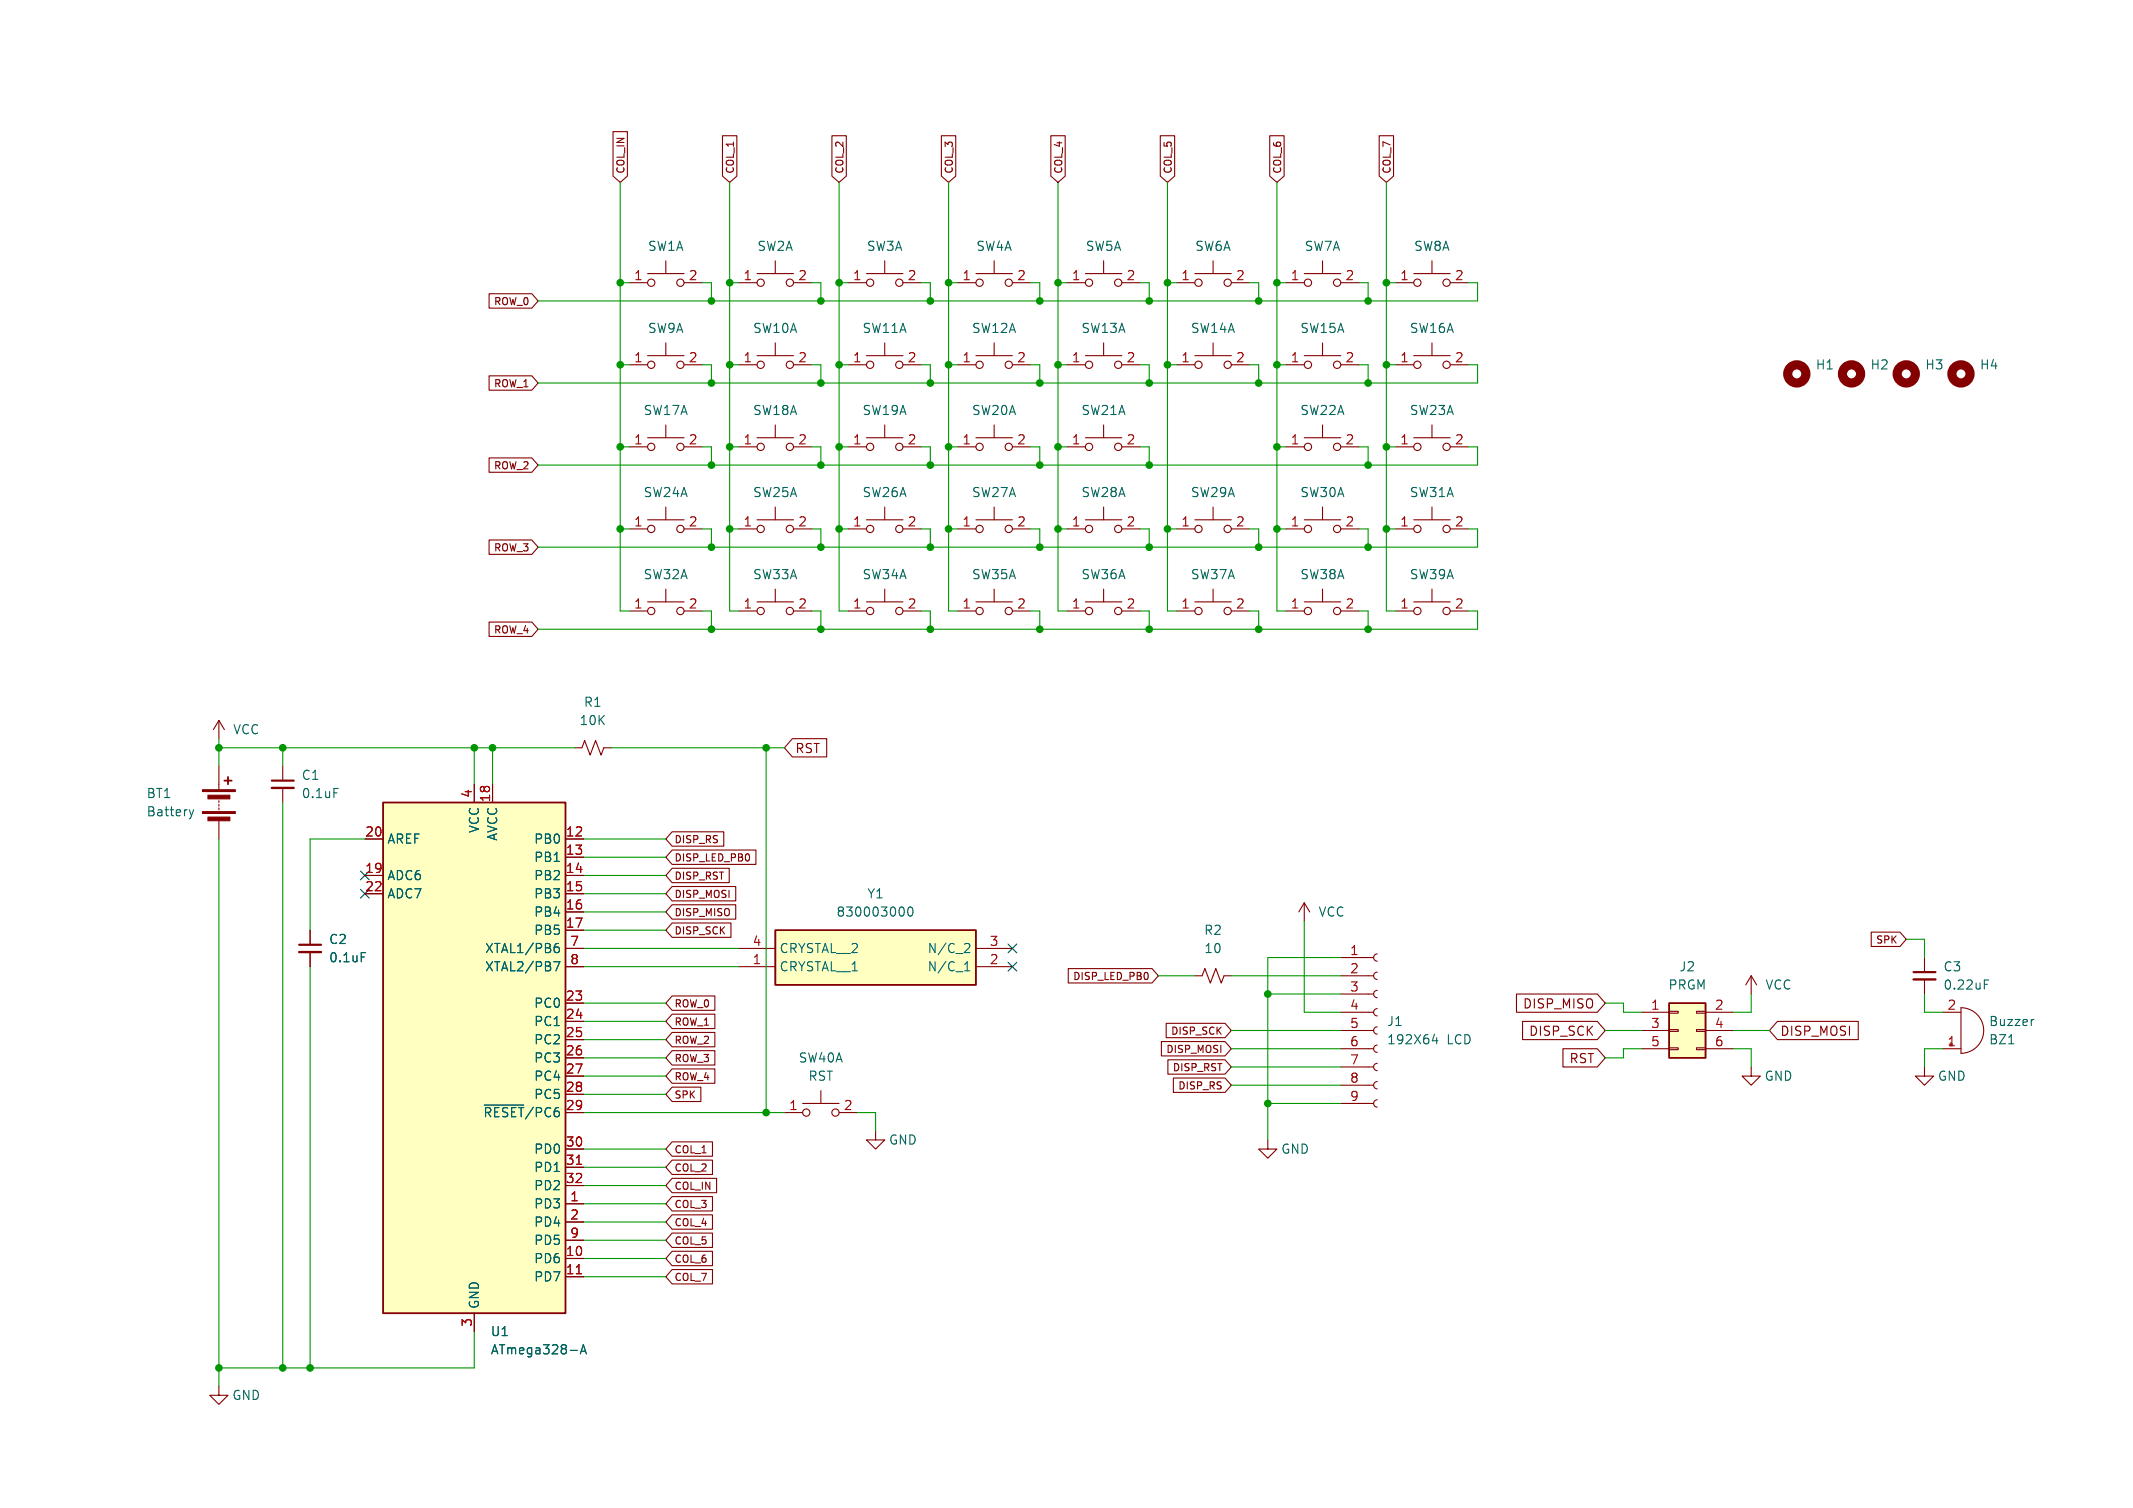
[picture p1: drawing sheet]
<svg xmlns="http://www.w3.org/2000/svg" width="297mm" height="210mm" viewBox="0 0 297 210" stroke-linecap="round" stroke-linejoin="round" font-family="sans-serif">
<g fill="#840000" stroke="#840000" stroke-width=".15">
<path d="M28.2 113h4.6v.3h-4.6z"/>
<path d="M28.2 110h4.6v.2h-4.6z"/>
<path d="M29 113.8h3v.5h-3z"/>
<path d="M29 110.7h3v.6h-3z"/>
</g>
<g fill="none" stroke="#840000" stroke-width=".15">
<path d="M85.4 18.3h2v6.2l-1 .9-1-.9zM100.6 18.9h2v5.6l-1 .9-1-.9zM115.8 18.9h2v5.6l-1 .9-1-.9zM131.1 18.9h2v5.6l-1 .9-1-.9zM146.3 18.9h2v5.6l-1 .9-1-.9zM161.6 18.9h2v5.6l-1 .9-1-.9zM176.8 18.9h2v5.6l-1 .9-1-.9zM192 18.9h2v5.6l-1 .9-1-.9zM87.6 39.4h2.6M90.2 38.1h5M92.7 36.3v1.8M95.2 39.4h2.6"/>
<path d="M102.9 39.4h2.5M105.4 38.1h5.1M107.9 36.3v1.8M110.5 39.4h2.5M118.1 39.4h2.5M120.6 38.1h5.1M123.2 36.3v1.8M125.7 39.4h2.6M133.3 39.4h2.6M135.9 38.1h5.1M138.4 36.3v1.8M141 39.4h2.5"/>
<path d="M148.6 39.4h2.5M151.1 38.1h5.1M153.7 36.3v1.8M156.2 39.4h2.5M163.8 39.4h2.6M166.4 38.1h5M168.9 36.3v1.8M171.4 39.4h2.6M179.1 39.4h2.5M181.6 38.1h5.1M184.1 36.3v1.8M186.7 39.4h2.5"/>
<path d="M194.3 39.4h2.5M196.8 38.1h5.1M199.4 36.3v1.8M201.9 39.4h2.6M68.1 40.9h6l.8 1-.8 1h-6zM68.1 52.3h6l.8 1-.8 1h-6zM87.6 50.8h2.6M90.2 49.5h5M92.7 47.8v1.7M92.7 59.2v1.8M95.2 50.8h2.6M102.9 50.8h2.5"/>
<path d="M105.4 49.5h5.1M107.9 47.8v1.7M107.9 59.2v1.8M110.5 50.8h2.5M118.1 50.8h2.5M120.6 49.5h5.1M123.2 47.8v1.7M123.2 59.2v1.8M125.7 50.8h2.6M133.3 50.8h2.6M135.9 49.5h5.1M138.4 47.8v1.7"/>
<path d="M138.4 59.2v1.8M141 50.8h2.5M148.6 50.8h2.5M151.1 49.5h5.1M153.7 47.8v1.7M153.7 59.2v1.8M156.2 50.8h2.5M163.8 50.8h2.6M166.4 49.5h5M168.9 47.8v1.7M171.4 50.8h2.6M179.1 50.8h2.5"/>
<path d="M181.6 49.5h5.1M184.1 47.8v1.7M184.1 59.2v1.8M186.7 50.8h2.5M194.3 50.8h2.5M196.8 49.5h5.1M199.4 47.8v1.7M199.4 59.2v1.8M201.9 50.8h2.6M68.1 75.2h6l.8 1-.8 1h-6zM68.1 63.8h6l.8 1-.8 1h-6zM87.6 62.2h2.6"/>
<path d="M87.6 73.7h2.6M90.2 61h5M90.2 72.4h5M92.7 70.6v1.8M95.2 62.2h2.6M95.2 73.7h2.6M102.9 62.2h2.5M102.9 73.7h2.5M105.4 61h5.1M105.4 72.4h5.1M107.9 70.6v1.8M110.5 62.2h2.5"/>
<path d="M110.5 73.7h2.5M118.1 62.2h2.5M118.1 73.7h2.5M120.6 61h5.1M120.6 72.4h5.1M123.2 70.6v1.8M125.7 62.2h2.6M125.7 73.7h2.6M133.3 62.2h2.6M133.3 73.7h2.6M135.9 61h5.1M135.9 72.4h5.1"/>
<path d="M138.4 70.6v1.8M141 62.2h2.5M141 73.7h2.5M148.6 62.2h2.5M148.6 73.7h2.5M151.1 61h5.1M151.1 72.4h5.1M153.7 70.6v1.8M156.2 62.2h2.5M156.2 73.7h2.5M163.8 73.7h2.6M166.4 72.4h5"/>
<path d="M168.9 70.6v1.8M171.4 73.7h2.6M179.1 62.2h2.5M179.1 73.7h2.5M181.6 61h5.1M181.6 72.4h5.1M184.1 70.6v1.8M186.7 62.2h2.5M186.7 73.7h2.5M194.3 62.2h2.5M194.3 73.7h2.5M196.8 61h5.1"/>
<path d="M196.8 72.4h5.1M199.4 70.6v1.8M201.9 62.2h2.6M201.9 73.7h2.6M68.1 86.6h6l.8 1-.8 1h-6zM87.6 85.1h2.6M90.2 83.8h5M92.7 82v1.8M95.2 85.1h2.6M102.9 85.1h2.5M105.4 83.8h5.1M107.9 82v1.8"/>
<path d="M110.5 85.1h2.5M118.1 85.1h2.5M120.6 83.8h5.1M123.2 82v1.8M125.7 85.1h2.6M133.3 85.1h2.6M135.9 83.8h5.1M138.4 82v1.8M141 85.1h2.5M148.6 85.1h2.5M151.1 83.8h5.1M153.7 82v1.8"/>
<path d="M156.2 85.1h2.5M163.8 85.1h2.6M166.4 83.8h5M168.9 82v1.8M171.4 85.1h2.6M179.1 85.1h2.5M181.6 83.8h5.1M184.1 82v1.8M186.7 85.1h2.5M194.3 85.1h2.5M196.8 83.8h5.1M199.4 82v1.8"/>
<path d="M201.9 85.1h2.6M30.5 100.3v2.6M30.5 106.7v3.3M30.5 111.5v.3M30.5 112v.3M30.5 112.5v.3M30.5 114.3v2.5M30.5 100.3l-.8 1.3M30.5 100.3l.7 1.3M39.4 106.7v2M39.4 109.7v2.1M50.8 116.8h2.5"/>
<path d="M66 109.2v2.6M68.6 109.2v2.6M78.7 116.8h2.6M78.7 119.4h2.6M80 104.1h1l.4-1 .8 2.1 .7-2.1 .8 2.1 .4-1.1h1M93.6 118.4h11.7v2h-11.7l-.9-1zM93.6 115.8h7.2v2h-7.2l-.9-1zM110.3 102.9h4.8v2.5h-4.8l-1.1-1.3zM43.2 129.5v2.1M43.2 132.6v2M50.8 121.9h2.5M50.8 124.5h2.5"/>
<path d="M78.7 121.9h2.6M78.7 124.5h2.6M78.7 127h2.6M78.7 129.5h2.6M78.7 139.7h2.6M78.7 132.1h2.6M78.7 134.6h2.6M93.6 138.7h5.9v2h-5.9l-.9-1zM93.6 123.5h8.8v2h-8.8l-.9-1zM93.6 120.9h7.9v2h-7.9l-.9-1zM93.6 128.5h8.2v2h-8.2l-.9-1zM93.6 126h8.8v2h-8.8l-.9-1z"/>
<path d="M102.9 132.1h5M102.9 134.6h5M135.9 132.1h5.1M135.9 134.6h5.1M148.7 134.9h11.7l.9 1-.9 1h-11.7zM159.8 135.6v.6M166.4 135.9h1l.4-1 .7 2 .8-2 .8 2 .3-1h1M181.6 125.7l-.8 1.3M181.6 125.7v2.6M181.6 125.7l.8 1.3M186.7 135.9h4.6M186.7 138.4h4.6"/>
<path d="M186.7 133.4h4.6M191.8 137.9a.51 .51 0 0 0-.5 .5 .51 .51 0 0 0 .5 .5M191.8 135.4a.51 .51 0 0 0-.5 .5 .51 .51 0 0 0 .5 .5M191.8 132.8a.51 .51 0 0 0-.5 .6 .51 .51 0 0 0 .5 .5M211.2 138.4h11.2l1.1 1.3-1.1 1.3h-11.2zM243.8 135.9l-.7 1.3M243.8 135.9v2.5M243.8 135.9l.8 1.3M260.6 129.8h4l.8 1-.8 1h-4zM268 133.4v2M268 136.4v2M78.7 154.9h2.6"/>
<path d="M78.7 142.2h2.6M78.7 144.8h2.6M78.7 147.3h2.6M78.7 149.9h2.6M78.7 152.4h2.6M93.6 141.2h5.9v2h-5.9l-.9-1zM93.6 151.4h4v2h-4l-.9-1zM93.6 143.8h5.9v2h-5.9l-.9-1zM93.6 148.9h5.9v2h-5.9l-.9-1zM93.6 146.3h5.9v2h-5.9l-.9-1zM93.6 159h5.6v2h-5.6l-.9-1zM109.2 154.9h2.6"/>
<path d="M111.8 153.7h5M114.3 151.9v1.8M116.8 154.9h2.6M121.9 157.5v1.3h1.3l-1.3 1.2-1.3-1.2h1.3M161.7 145h8.9l.8 1.1-.8 1h-8.9zM162.4 142.5h8.2l.8 1-.8 1h-8.2zM162.6 147.6h8l.8 1-.8 1h-8zM163.4 150.1h7.2l.8 1-.8 1h-7.2zM176.5 158.8v1.2h1.3l-1.3 1.3-1.2-1.3h1.2M186.7 153.7h4.6M186.7 151.1h4.6M186.7 148.6h4.6"/>
<path d="M186.7 146.1h4.6M186.7 143.5h4.6M186.7 141h4.6M191.8 153.2a.51 .51 0 0 0-.5 .5 .51 .51 0 0 0 .5 .5M191.8 150.6a.51 .51 0 0 0-.5 .5 .51 .51 0 0 0 .5 .5M191.8 148.1a.51 .51 0 0 0-.5 .5 .51 .51 0 0 0 .5 .5M191.8 145.5a.51 .51 0 0 0-.5 .6 .51 .51 0 0 0 .5 .5M191.8 143a.51 .51 0 0 0-.5 .5 .51 .51 0 0 0 .5 .5M191.8 140.5a.51 .51 0 0 0-.5 .5 .51 .51 0 0 0 .5 .5M212 142.2h10.4l1.1 1.3-1.1 1.3h-10.4zM217.6 146h4.8l1.1 1.3-1.1 1.3h-4.8zM228.6 146.1h3.8"/>
<path d="M228.6 143.5h3.8M228.6 141h3.8M232.4 145.9h1.3v.3h-1.3zM232.4 143.4h1.3v.2h-1.3zM232.4 140.8h1.3v.3h-1.3zM236.2 145.9h1.3v.3h-1.3zM236.2 143.4h1.3v.2h-1.3zM236.2 140.8h1.3v.3h-1.3zM237.5 146.1h3.8M237.5 143.5h3.8M237.5 141h3.8M243.8 148.6v1.3h1.3l-1.3 1.2-1.2-1.2h1.2"/>
<path d="M247.5 142.2h11.2v2.6h-11.2l-1.1-1.3zM268 148.6v1.3h1.2l-1.2 1.2-1.3-1.2h1.3M270.5 146.1h2.5M270.5 141h2.5M273 140.3a3.2 3.2 0 0 1 3.2 3.2 3.2 3.2 0 0 1-3.2 3.2zM78.7 167.6h2.6M78.7 175.3h2.6M78.7 177.8h2.6M78.7 170.2h2.6M78.7 160h2.6M78.7 162.6h2.6M78.7 165.1h2.6"/>
<path d="M78.7 172.7h2.6M93.6 176.8h5.6v2h-5.6l-.9-1zM93.6 174.3h5.6v2h-5.6l-.9-1zM93.6 171.7h5.6v2h-5.6l-.9-1zM93.6 169.2h5.6v2h-5.6l-.9-1zM93.6 161.6h5.6v2h-5.6l-.9-1zM93.6 164.1h6.2v2h-6.2l-.9-1zM93.6 166.6h5.6v2h-5.6l-.9-1zM30.5 193v1.3h1.2l-1.2 1.3-1.3-1.3h1.3M66 182.9v2.5"/>
<circle cx="90.7" cy="39.4" r=".51"/>
<circle cx="94.7" cy="39.4" r=".51"/>
<circle cx="105.9" cy="39.4" r=".51"/>
<circle cx="110" cy="39.4" r=".51"/>
<circle cx="121.2" cy="39.4" r=".51"/>
<circle cx="125.2" cy="39.4" r=".51"/>
<circle cx="136.4" cy="39.4" r=".51"/>
<circle cx="140.5" cy="39.4" r=".51"/>
<circle cx="151.6" cy="39.4" r=".51"/>
<circle cx="155.7" cy="39.4" r=".51"/>
<circle cx="166.9" cy="39.4" r=".51"/>
<circle cx="170.9" cy="39.4" r=".51"/>
<circle cx="182.1" cy="39.4" r=".51"/>
<circle cx="186.2" cy="39.4" r=".51"/>
<circle cx="197.4" cy="39.4" r=".51"/>
<circle cx="201.4" cy="39.4" r=".51"/>
<circle cx="90.7" cy="50.8" r=".51"/>
<circle cx="94.7" cy="50.8" r=".51"/>
<circle cx="105.9" cy="50.8" r=".51"/>
<circle cx="110" cy="50.8" r=".51"/>
<circle cx="121.2" cy="50.8" r=".51"/>
<circle cx="125.2" cy="50.8" r=".51"/>
<circle cx="136.4" cy="50.8" r=".51"/>
<circle cx="140.5" cy="50.8" r=".51"/>
<circle cx="151.6" cy="50.8" r=".51"/>
<circle cx="155.7" cy="50.8" r=".51"/>
<circle cx="166.9" cy="50.8" r=".51"/>
<circle cx="170.9" cy="50.8" r=".51"/>
<circle cx="182.1" cy="50.8" r=".51"/>
<circle cx="186.2" cy="50.8" r=".51"/>
<circle cx="197.4" cy="50.8" r=".51"/>
<circle cx="201.4" cy="50.8" r=".51"/>
<circle cx="90.7" cy="73.7" r=".51"/>
<circle cx="90.7" cy="62.2" r=".51"/>
<circle cx="94.7" cy="62.2" r=".51"/>
<circle cx="94.7" cy="73.7" r=".51"/>
<circle cx="105.9" cy="73.7" r=".51"/>
<circle cx="105.9" cy="62.2" r=".51"/>
<circle cx="110" cy="62.2" r=".51"/>
<circle cx="110" cy="73.7" r=".51"/>
<circle cx="121.2" cy="62.2" r=".51"/>
<circle cx="121.2" cy="73.7" r=".51"/>
<circle cx="125.2" cy="62.2" r=".51"/>
<circle cx="125.2" cy="73.7" r=".51"/>
<circle cx="136.4" cy="62.2" r=".51"/>
<circle cx="136.4" cy="73.7" r=".51"/>
<circle cx="140.5" cy="62.2" r=".51"/>
<circle cx="140.5" cy="73.7" r=".51"/>
<circle cx="151.6" cy="62.2" r=".51"/>
<circle cx="151.6" cy="73.7" r=".51"/>
<circle cx="155.7" cy="62.2" r=".51"/>
<circle cx="155.7" cy="73.7" r=".51"/>
<circle cx="166.9" cy="73.7" r=".51"/>
<circle cx="170.9" cy="73.7" r=".51"/>
<circle cx="182.1" cy="73.7" r=".51"/>
<circle cx="182.1" cy="62.2" r=".51"/>
<circle cx="186.2" cy="73.7" r=".51"/>
<circle cx="186.2" cy="62.2" r=".51"/>
<circle cx="197.4" cy="73.7" r=".51"/>
<circle cx="197.4" cy="62.2" r=".51"/>
<circle cx="201.4" cy="62.2" r=".51"/>
<circle cx="201.4" cy="73.7" r=".51"/>
<circle cx="90.7" cy="85.1" r=".51"/>
<circle cx="94.7" cy="85.1" r=".51"/>
<circle cx="105.9" cy="85.1" r=".51"/>
<circle cx="110" cy="85.1" r=".51"/>
<circle cx="121.2" cy="85.1" r=".51"/>
<circle cx="125.2" cy="85.1" r=".51"/>
<circle cx="136.4" cy="85.1" r=".51"/>
<circle cx="140.5" cy="85.1" r=".51"/>
<circle cx="151.6" cy="85.1" r=".51"/>
<circle cx="155.7" cy="85.1" r=".51"/>
<circle cx="166.9" cy="85.1" r=".51"/>
<circle cx="170.9" cy="85.1" r=".51"/>
<circle cx="182.1" cy="85.1" r=".51"/>
<circle cx="186.2" cy="85.1" r=".51"/>
<circle cx="197.4" cy="85.1" r=".51"/>
<circle cx="201.4" cy="85.1" r=".51"/>
<circle cx="112.3" cy="154.9" r=".51"/>
<circle cx="116.3" cy="154.9" r=".51"/>
</g>
<path d="M31.2 108.7h1.1M31.7 108.2v1M53.3 111.8h25.4v71.1h-25.4zM107.9 129.5h28v7.7h-28zM232.4 139.7h5.1v7.6h-5.1z" fill="none" stroke="#840000" stroke-width=".25"/>
<g fill="none" stroke="#006464" stroke-width=".15">
<path d="M26.4 112.8l.3 .8M26.7 113.6l-.2 .4M27 112.8l-.3 .8M46.5 109.8h.6M50.3 132.7h.6M77.1 133.9h.9l-.6 1.3M77.2 132l.4-.1 .3 .2v.3l-.1 .2-.4 .1-.2-.2M77.8 131.4a.45 .45 0 0 0-.6 .3M125.7 126.4l.2 .4v.3l-.2 .4M126.5 126.4l.3-.1a.79 .79 0 0 1 0 1.3l-.2-.1-.1-.2-.1-.5zM134.3 135.2h.7M134.3 134.3l.4-.4v1.3"/>
<path d="M134.5 131.4l.4 .1 .1 .3v.1l-.7 .8h.7M276.3 137.1h.4M276.3 136.5h.6M67.4 153.9h5.5M199.7 144l-.3 .9h.8M200 144.5v.9M279.7 145.4h.7M283.2 142h-.2M79.4 188.1h1M80.8 188.5l.4-1.2 .4 1.2M80.9 188.2h.6"/>
</g>
<path d="M37.8 109.7h3.1M41.7 132.6h3M266.4 136.4h3.1" fill="none" stroke="#840000" stroke-width=".33"/>
<path d="M37.8 108.7h3.1M41.7 131.6h3M266.4 135.4h3.1" fill="none" stroke="#840000" stroke-width=".3"/>
<g fill="#ffffc2" stroke="#ffffc2" stroke-width=".14">
<path d="M53.3 111.8h25.4v71.1h-25.4z"/>
<path d="M107.9 129.5h28v7.7h-28z"/>
<path d="M232.4 139.7h5.1v7.6h-5.1z"/>
</g>
<path d="M80.3 177.4h.7M80.3 162.1h.7" fill="none" stroke="#a90000" stroke-width=".15"/>
<g fill="none" stroke="#840000" stroke-width="1.3">
<circle cx="250.2" cy="52.1" r="1.27"/>
<circle cx="257.8" cy="52.1" r="1.27"/>
<circle cx="265.4" cy="52.1" r="1.27"/>
<circle cx="273.1" cy="52.1" r="1.27"/>
</g>
<g fill="none" stroke="#009600" stroke-width=".15">
<path d="M86.4 25.4v59.7h1.2M86.4 39.4h1.2M97.8 39.4h1.3v2.5M101.6 25.4v59.7h1.3M101.6 39.4h1.3M113 39.4h1.3v2.5M116.8 25.4v59.7h1.3M116.8 39.4h1.3M128.3 39.4h1.2v2.5M132.1 25.4v59.7h1.2M132.1 39.4h1.2M143.5 39.4h1.3v2.5"/>
<path d="M147.3 25.4v59.7h1.3M147.3 39.4h1.3M158.7 39.4h1.3v2.5M162.6 25.4v59.7h1.2M162.6 39.4h1.2M174 39.4h1.3v2.5M177.8 25.4v59.7h1.3M177.8 39.4h1.3M189.2 39.4h1.3v2.5M193 25.4v59.7h1.3M193 39.4h1.3M204.5 39.4h1.2v2.5h-130.8"/>
<path d="M86.4 50.8h1.2M97.8 50.8h1.3v2.5M101.6 50.8h1.3M113 50.8h1.3v2.5M116.8 50.8h1.3M128.3 50.8h1.2v2.5M132.1 50.8h1.2M143.5 50.8h1.3v2.5M147.3 50.8h1.3M158.7 50.8h1.3v2.5M162.6 50.8h1.2M174 50.8h1.3v2.5"/>
<path d="M177.8 50.8h1.3M189.2 50.8h1.3v2.5M193 50.8h1.3M204.5 50.8h1.2v2.5h-130.8M86.4 73.7h1.2M86.4 62.2h1.2M97.8 62.2h1.3v2.6M97.8 73.7h1.3v2.5M101.6 73.7h1.3M101.6 62.2h1.3M113 62.2h1.3v2.6M113 73.7h1.3v2.5"/>
<path d="M116.8 73.7h1.3M116.8 62.2h1.3M128.3 62.2h1.2v2.6M128.3 73.7h1.2v2.5M132.1 73.7h1.2M132.1 62.2h1.2M143.5 62.2h1.3v2.6M143.5 73.7h1.3v2.5M147.3 73.7h1.3M147.3 62.2h1.3M158.7 62.2h1.3v2.6M158.7 73.7h1.3v2.5"/>
<path d="M162.6 73.7h1.2M174 73.7h1.3v2.5M177.8 73.7h1.3M177.8 62.2h1.3M189.2 62.2h1.3v2.6M189.2 73.7h1.3v2.5M193 73.7h1.3M193 62.2h1.3M204.5 62.2h1.2v2.6h-130.8M204.5 73.7h1.2v2.5h-130.8M97.8 85.1h1.3v2.5M113 85.1h1.3v2.5"/>
<path d="M128.3 85.1h1.2v2.5M143.5 85.1h1.3v2.5M158.7 85.1h1.3v2.5M174 85.1h1.3v2.5M189.2 85.1h1.3v2.5M204.5 85.1h1.2v2.5h-130.8M30.5 102.9v3.8M30.5 116.8v76.2M30.5 104.1h49.5M39.4 104.1v2.6M39.4 111.8v78.7M50.8 116.8h-7.6v12.7"/>
<path d="M66 104.1v5.1M68.6 104.1v5.1M81.3 119.4h11.4M81.3 116.8h11.4M85.1 104.1h24.1M106.7 104.1v50.8M43.2 134.6v55.9M81.3 121.9h11.4M81.3 129.5h11.4M81.3 124.5h11.4M81.3 139.7h11.4M81.3 134.6h21.6"/>
<path d="M81.3 132.1h21.6M81.3 127h11.4M161.3 135.9h5.1M171.4 135.9h15.3M176.5 138.4h10.2M181.6 128.3v12.7h5.1M186.7 133.4h-10.2v25.4M223.5 139.7h2.6v1.3h2.5M243.8 138.4v2.6h-2.5M265.4 130.8h2.6v2.6M268 138.4v2.6h2.5M81.3 154.9h27.9"/>
<path d="M81.3 149.9h11.4M81.3 152.4h11.4M81.3 147.3h11.4M81.3 142.2h11.4M81.3 144.8h11.4M119.4 154.9h2.5v2.6M171.4 146.1h15.3M171.4 151.1h15.3M171.4 148.6h15.3M171.4 143.5h15.3M176.5 153.7h10.2M223.5 143.5h5.1"/>
<path d="M228.6 146.1h-2.5v1.2h-2.6M241.3 146.1h2.5v2.5M241.3 143.5h5.1M270.5 146.1h-2.5v2.5M81.3 175.3h11.4M81.3 172.7h11.4M81.3 170.2h11.4M81.3 177.8h11.4M81.3 165.1h11.4M81.3 160h11.4M81.3 162.6h11.4M81.3 167.6h11.4"/>
<path d="M66 185.4v5.1h-35.5"/>
</g>
<path d="M50.2 121.3l1.2 1.2M50.2 123.9l1.2 1.2M51.4 121.3l-1.2 1.2M51.4 123.9l-1.2 1.2M140.4 131.5l1.2 1.2M140.4 134l1.2 1.2M141.6 131.5l-1.2 1.2M141.6 134l-1.2 1.2" fill="none" stroke="#000084" stroke-width=".15"/>
<g fill="#009600" stroke="#009600" stroke-width=".15">
<circle cx="106.7" cy="104.1" r=".46"/>
<circle cx="68.6" cy="104.1" r=".46"/>
<circle cx="99.1" cy="64.8" r=".46"/>
<circle cx="99.1" cy="76.2" r=".46"/>
<circle cx="101.6" cy="73.7" r=".46"/>
<circle cx="86.4" cy="73.7" r=".46"/>
<circle cx="30.5" cy="104.1" r=".46"/>
<circle cx="66" cy="104.1" r=".46"/>
<circle cx="39.4" cy="104.1" r=".46"/>
<circle cx="114.3" cy="87.6" r=".46"/>
<circle cx="114.3" cy="76.2" r=".46"/>
<circle cx="114.3" cy="64.8" r=".46"/>
<circle cx="99.1" cy="87.6" r=".46"/>
<circle cx="101.6" cy="62.2" r=".46"/>
<circle cx="129.5" cy="64.8" r=".46"/>
<circle cx="132.1" cy="62.2" r=".46"/>
<circle cx="147.3" cy="62.2" r=".46"/>
<circle cx="144.8" cy="64.8" r=".46"/>
<circle cx="147.3" cy="73.7" r=".46"/>
<circle cx="129.5" cy="76.2" r=".46"/>
<circle cx="144.8" cy="76.2" r=".46"/>
<circle cx="114.3" cy="41.9" r=".46"/>
<circle cx="101.6" cy="39.4" r=".46"/>
<circle cx="99.1" cy="53.3" r=".46"/>
<circle cx="86.4" cy="62.2" r=".46"/>
<circle cx="99.1" cy="41.9" r=".46"/>
<circle cx="101.6" cy="50.8" r=".46"/>
<circle cx="86.4" cy="39.4" r=".46"/>
<circle cx="114.3" cy="53.3" r=".46"/>
<circle cx="116.8" cy="39.4" r=".46"/>
<circle cx="86.4" cy="50.8" r=".46"/>
<circle cx="43.2" cy="190.5" r=".46"/>
<circle cx="39.4" cy="190.5" r=".46"/>
<circle cx="30.5" cy="190.5" r=".46"/>
<circle cx="106.7" cy="154.9" r=".46"/>
<circle cx="129.5" cy="41.9" r=".46"/>
<circle cx="132.1" cy="39.4" r=".46"/>
<circle cx="147.3" cy="39.4" r=".46"/>
<circle cx="144.8" cy="41.9" r=".46"/>
<circle cx="147.3" cy="50.8" r=".46"/>
<circle cx="193" cy="39.4" r=".46"/>
<circle cx="190.5" cy="41.9" r=".46"/>
<circle cx="162.6" cy="39.4" r=".46"/>
<circle cx="129.5" cy="87.6" r=".46"/>
<circle cx="132.1" cy="73.7" r=".46"/>
<circle cx="144.8" cy="87.6" r=".46"/>
<circle cx="176.5" cy="138.4" r=".46"/>
<circle cx="116.8" cy="73.7" r=".46"/>
<circle cx="129.5" cy="53.3" r=".46"/>
<circle cx="132.1" cy="50.8" r=".46"/>
<circle cx="116.8" cy="50.8" r=".46"/>
<circle cx="116.8" cy="62.2" r=".46"/>
<circle cx="144.8" cy="53.3" r=".46"/>
<circle cx="177.8" cy="39.4" r=".46"/>
<circle cx="175.3" cy="41.9" r=".46"/>
<circle cx="177.8" cy="50.8" r=".46"/>
<circle cx="160" cy="41.9" r=".46"/>
<circle cx="162.6" cy="50.8" r=".46"/>
<circle cx="160" cy="53.3" r=".46"/>
<circle cx="190.5" cy="64.8" r=".46"/>
<circle cx="177.8" cy="73.7" r=".46"/>
<circle cx="160" cy="87.6" r=".46"/>
<circle cx="160" cy="76.2" r=".46"/>
<circle cx="190.5" cy="87.6" r=".46"/>
<circle cx="175.3" cy="87.6" r=".46"/>
<circle cx="162.6" cy="73.7" r=".46"/>
<circle cx="175.3" cy="76.2" r=".46"/>
<circle cx="160" cy="64.8" r=".46"/>
<circle cx="190.5" cy="76.2" r=".46"/>
<circle cx="193" cy="73.7" r=".46"/>
<circle cx="176.5" cy="153.7" r=".46"/>
<circle cx="193" cy="62.2" r=".46"/>
<circle cx="190.5" cy="53.3" r=".46"/>
<circle cx="177.8" cy="62.2" r=".46"/>
<circle cx="193" cy="50.8" r=".46"/>
<circle cx="175.3" cy="53.3" r=".46"/>
</g>
<g font-size="1.8" fill="#006464">
<text x="90.1" y="35.2">SW1A</text>
<text x="105.4" y="35.2">SW2A</text>
<text x="120.6" y="35.2">SW3A</text>
<text x="135.8" y="35.2">SW4A</text>
<text x="151.1" y="35.2">SW5A</text>
<text x="166.3" y="35.2">SW6A</text>
<text x="181.6" y="35.2">SW7A</text>
<text x="196.8" y="35.2">SW8A</text>
<text x="90.1" y="46.6">SW9A</text>
<text x="104.8" y="46.6">SW10A</text>
<text x="120" y="46.6">SW11A</text>
<text x="135.2" y="46.6">SW12A</text>
<text x="150.5" y="46.6">SW13A</text>
<text x="165.7" y="46.6">SW14A</text>
<text x="181" y="46.6">SW15A</text>
<text x="196.2" y="46.6">SW16A</text>
<text x="252.7" y="51.7">H1</text>
<text x="260.4" y="51.7">H2</text>
<text x="268" y="51.7">H3</text>
<text x="275.6" y="51.7">H4</text>
<text x="89.5" y="58">SW17A</text>
<text x="104.8" y="58">SW18A</text>
<text x="120" y="58">SW19A</text>
<text x="135.2" y="58">SW20A</text>
<text x="150.5" y="58">SW21A</text>
<text x="181" y="58">SW22A</text>
<text x="196.2" y="58">SW23A</text>
<text x="89.5" y="69.4">SW24A</text>
<text x="104.8" y="69.4">SW25A</text>
<text x="120" y="69.4">SW26A</text>
<text x="135.2" y="69.4">SW27A</text>
<text x="150.5" y="69.4">SW28A</text>
<text x="165.7" y="69.4">SW29A</text>
<text x="181" y="69.4">SW30A</text>
<text x="196.2" y="69.4">SW31A</text>
<text x="89.5" y="80.9">SW32A</text>
<text x="104.8" y="80.9">SW33A</text>
<text x="120" y="80.9">SW34A</text>
<text x="135.2" y="80.9">SW35A</text>
<text x="150.5" y="80.9">SW36A</text>
<text x="165.7" y="80.9">SW37A</text>
<text x="181" y="80.9">SW38A</text>
<text x="196.2" y="80.9">SW39A</text>
<text x="80.6" y="101.2">10K</text>
<text x="81.2" y="98.7">R1</text>
<text x="32.4" y="102.5">VCC</text>
<text x="20.3" y="111.4">BT1</text>
<text x="20.3" y="113.9">Battery</text>
<text x="41.9" y="108.8">C1</text>
<text x="41.9" y="111.4">0.1uF</text>
<text x="53.8" y="117.7">AREF</text>
<text x="66.9" y="116.1" transform="rotate(-90 66.9 116.1)">VCC</text>
<text x="69.4" y="117.2" transform="rotate(-90 69.4 117.2)">AVCC</text>
<text x="74.3" y="117.7">PB0</text>
<text x="53.8" y="122.8">ADC6</text>
<text x="53.8" y="125.3">ADC7</text>
<text x="74.3" y="120.2">PB1</text>
<text x="74.3" y="122.8">PB2</text>
<text x="74.3" y="125.3">PB3</text>
<text x="120.7" y="125.3">Y1</text>
<text x="45.7" y="131.7">C2</text>
<text x="74.3" y="127.9">PB4</text>
<text x="74.3" y="130.4">PB5</text>
<text x="116.4" y="127.9">830003000</text>
<text x="167.6" y="130.4">R2</text>
<text x="183.5" y="127.9">VCC</text>
<text x="45.7" y="134.2">0.1uF</text>
<text x="67.4" y="132.9">XTAL1/PB6</text>
<text x="67.4" y="135.5">XTAL2/PB7</text>
<text x="108.5" y="135.5">CRYSTAL__1</text>
<text x="108.5" y="132.9">CRYSTAL__2</text>
<text x="129.1" y="135.5">N/C_1</text>
<text x="129.1" y="132.9">N/C_2</text>
<text x="167.6" y="132.9">10</text>
<text x="233.8" y="135.5">J2</text>
<text x="270.5" y="135.5">C3</text>
<text x="74.3" y="140.6">PC0</text>
<text x="74.3" y="143.1">PC1</text>
<text x="193" y="143.1">J1</text>
<text x="232.2" y="138">PRGM</text>
<text x="245.7" y="138">VCC</text>
<text x="270.5" y="138">0.22uF</text>
<text x="276.9" y="143.1">Buzzer</text>
<text x="74.3" y="145.6">PC2</text>
<text x="74.3" y="148.2">PC3</text>
<text x="111.1" y="148.2">SW40A</text>
<text x="193" y="145.6">192X64</text>
<text x="201.5" y="145.6">LCD</text>
<text x="276.9" y="145.6">BZ1</text>
<text x="67.2" y="155.8">~{RESET}/PC6</text>
<text x="74.3" y="150.7">PC4</text>
<text x="74.3" y="153.3">PC5</text>
<text x="112.5" y="150.7">RST</text>
<text x="245.6" y="150.7">GND</text>
<text x="269.7" y="150.7">GND</text>
<text x="74.3" y="160.9">PD0</text>
<text x="123.7" y="159.6">GND</text>
<text x="178.3" y="160.9">GND</text>
<text x="74.3" y="163.4">PD1</text>
<text x="74.3" y="166">PD2</text>
<text x="74.3" y="168.5">PD3</text>
<text x="74.3" y="171">PD4</text>
<text x="74.3" y="173.6">PD5</text>
<text x="74.3" y="176.1">PD6</text>
<text x="74.3" y="178.7">PD7</text>
<text x="66.9" y="182.4" transform="rotate(-90 66.9 182.4)">GND</text>
<text x="68.2" y="186.3">U1</text>
<text x="68.2" y="188.8">ATmega328-A</text>
<text x="32.3" y="195.2">GND</text>
</g>
<g font-size="1.8" fill="#a90000">
<text x="88.2" y="39.1">1</text>
<text x="95.8" y="39.1">2</text>
<text x="103.4" y="39.1">1</text>
<text x="111.1" y="39.1">2</text>
<text x="118.7" y="39.1">1</text>
<text x="126.3" y="39.1">2</text>
<text x="133.9" y="39.1">1</text>
<text x="141.5" y="39.1">2</text>
<text x="149.2" y="39.1">1</text>
<text x="156.8" y="39.1">2</text>
<text x="164.4" y="39.1">1</text>
<text x="172" y="39.1">2</text>
<text x="179.6" y="39.1">1</text>
<text x="187.3" y="39.1">2</text>
<text x="194.9" y="39.1">1</text>
<text x="202.5" y="39.1">2</text>
<text x="88.2" y="50.5">1</text>
<text x="95.8" y="50.5">2</text>
<text x="103.4" y="50.5">1</text>
<text x="111.1" y="50.5">2</text>
<text x="118.7" y="50.5">1</text>
<text x="126.3" y="50.5">2</text>
<text x="133.9" y="50.5">1</text>
<text x="141.5" y="50.5">2</text>
<text x="149.2" y="50.5">1</text>
<text x="156.8" y="50.5">2</text>
<text x="164.4" y="50.5">1</text>
<text x="172" y="50.5">2</text>
<text x="179.6" y="50.5">1</text>
<text x="187.3" y="50.5">2</text>
<text x="194.9" y="50.5">1</text>
<text x="202.5" y="50.5">2</text>
<text x="88.2" y="62">1</text>
<text x="95.8" y="62">2</text>
<text x="103.4" y="62">1</text>
<text x="111.1" y="62">2</text>
<text x="118.7" y="62">1</text>
<text x="126.3" y="62">2</text>
<text x="133.9" y="62">1</text>
<text x="141.5" y="62">2</text>
<text x="149.2" y="62">1</text>
<text x="156.8" y="62">2</text>
<text x="179.6" y="62">1</text>
<text x="187.3" y="62">2</text>
<text x="194.9" y="62">1</text>
<text x="202.5" y="62">2</text>
<text x="88.2" y="73.4">1</text>
<text x="95.8" y="73.4">2</text>
<text x="103.4" y="73.4">1</text>
<text x="111.1" y="73.4">2</text>
<text x="118.7" y="73.4">1</text>
<text x="126.3" y="73.4">2</text>
<text x="133.9" y="73.4">1</text>
<text x="141.5" y="73.4">2</text>
<text x="149.2" y="73.4">1</text>
<text x="156.8" y="73.4">2</text>
<text x="164.4" y="73.4">1</text>
<text x="172" y="73.4">2</text>
<text x="179.6" y="73.4">1</text>
<text x="187.3" y="73.4">2</text>
<text x="194.9" y="73.4">1</text>
<text x="202.5" y="73.4">2</text>
<text x="88.2" y="84.8">1</text>
<text x="95.8" y="84.8">2</text>
<text x="103.4" y="84.8">1</text>
<text x="111.1" y="84.8">2</text>
<text x="118.7" y="84.8">1</text>
<text x="126.3" y="84.8">2</text>
<text x="133.9" y="84.8">1</text>
<text x="141.5" y="84.8">2</text>
<text x="149.2" y="84.8">1</text>
<text x="156.8" y="84.8">2</text>
<text x="164.4" y="84.8">1</text>
<text x="172" y="84.8">2</text>
<text x="179.6" y="84.8">1</text>
<text x="187.3" y="84.8">2</text>
<text x="194.9" y="84.8">1</text>
<text x="202.5" y="84.8">2</text>
<text x="65.8" y="111.2" transform="rotate(-90 65.8 111.2)">4</text>
<text x="68.3" y="111.8" transform="rotate(-90 68.3 111.8)">18</text>
<text x="50.8" y="116.6">20</text>
<text x="78.7" y="116.6">12</text>
<text x="78.7" y="119.1">13</text>
<text x="50.8" y="121.7">19</text>
<text x="50.8" y="124.2">22</text>
<text x="78.7" y="121.7">14</text>
<text x="78.7" y="124.2">15</text>
<text x="78.7" y="126.7">16</text>
<text x="78.7" y="129.3">17</text>
<text x="79.3" y="131.8">7</text>
<text x="104.7" y="131.8">4</text>
<text x="137.7" y="131.8">3</text>
<text x="79.3" y="134.4">8</text>
<text x="104.7" y="134.4">1</text>
<text x="137.7" y="134.4">2</text>
<text x="187.9" y="133.1">1</text>
<text x="187.9" y="135.6">2</text>
<text x="78.7" y="139.4">23</text>
<text x="78.7" y="142">24</text>
<text x="187.9" y="138.2">3</text>
<text x="187.9" y="140.7">4</text>
<text x="187.9" y="143.3">5</text>
<text x="229.8" y="140.7">1</text>
<text x="229.8" y="143.3">3</text>
<text x="238.7" y="140.7">2</text>
<text x="238.7" y="143.3">4</text>
<text x="271.1" y="140.7">2</text>
<text x="78.7" y="144.5">25</text>
<text x="78.7" y="147.1">26</text>
<text x="78.7" y="149.6">27</text>
<text x="187.9" y="145.8">6</text>
<text x="187.9" y="148.3">7</text>
<text x="229.8" y="145.8">5</text>
<text x="238.7" y="145.8">6</text>
<text x="271.1" y="145.8">1</text>
<text x="78.7" y="152.1">28</text>
<text x="78.7" y="154.7">29</text>
<text x="109.8" y="154.7">1</text>
<text x="117.4" y="154.7">2</text>
<text x="187.9" y="150.9">8</text>
<text x="187.9" y="153.4">9</text>
<text x="78.7" y="159.8">30</text>
<text x="78.7" y="162.3">31</text>
<text x="78.7" y="164.8">32</text>
<text x="79.3" y="167.4">1</text>
<text x="79.3" y="169.9">2</text>
<text x="79.3" y="172.5">9</text>
<text x="78.7" y="175">10</text>
<text x="78.7" y="177.5">11</text>
<text x="65.8" y="184.9" transform="rotate(-90 65.8 184.9)">3</text>
</g>
<g font-size="1.8" fill="#840000">
<text x="110.6" y="105.1">RST</text>
<text x="212" y="140.7">DISP_MISO</text>
<text x="212.8" y="144.5">DISP_SCK</text>
<text x="218.4" y="148.3">RST</text>
<text x="247.8" y="144.5">DISP_MOSI</text>
</g>
<g font-size="1.4" fill="#840000">
<text x="87.2" y="24.3" transform="rotate(-90 87.2 24.3)">COL_IN</text>
<text x="102.4" y="24.3" transform="rotate(-90 102.4 24.3)">COL_1</text>
<text x="117.6" y="24.3" transform="rotate(-90 117.6 24.3)">COL_2</text>
<text x="132.9" y="24.3" transform="rotate(-90 132.9 24.3)">COL_3</text>
<text x="148.1" y="24.3" transform="rotate(-90 148.1 24.3)">COL_4</text>
<text x="163.4" y="24.3" transform="rotate(-90 163.4 24.3)">COL_5</text>
<text x="178.6" y="24.3" transform="rotate(-90 178.6 24.3)">COL_6</text>
<text x="193.8" y="24.3" transform="rotate(-90 193.8 24.3)">COL_7</text>
<text x="68.6" y="42.7">ROW_0</text>
<text x="68.6" y="54.1">ROW_1</text>
<text x="68.6" y="65.6">ROW_2</text>
<text x="68.6" y="77">ROW_3</text>
<text x="68.6" y="88.4">ROW_4</text>
<text x="93.8" y="117.6">DISP_RS</text>
<text x="93.8" y="125.3">DISP_MOSI</text>
<text x="93.8" y="122.7">DISP_RST</text>
<text x="93.8" y="120.2">DISP_LED_PB0</text>
<text x="93.8" y="130.3">DISP_SCK</text>
<text x="93.8" y="127.8">DISP_MISO</text>
<text x="261.1" y="131.6">SPK</text>
<text x="149.3" y="136.7">DISP_LED_PB0</text>
<text x="93.8" y="140.5">ROW_0</text>
<text x="93.8" y="143">ROW_1</text>
<text x="93.8" y="145.6">ROW_2</text>
<text x="93.8" y="148.1">ROW_3</text>
<text x="162.3" y="146.9">DISP_MOSI</text>
<text x="162.9" y="144.3">DISP_SCK</text>
<text x="163.2" y="149.4">DISP_RST</text>
<text x="93.8" y="153.2">SPK</text>
<text x="93.8" y="150.7">ROW_4</text>
<text x="163.9" y="151.9">DISP_RS</text>
<text x="93.8" y="160.8">COL_1</text>
<text x="93.8" y="163.4">COL_2</text>
<text x="93.8" y="165.9">COL_IN</text>
<text x="93.8" y="173.5">COL_5</text>
<text x="93.8" y="171">COL_4</text>
<text x="93.8" y="168.4">COL_3</text>
<text x="93.8" y="178.6">COL_7</text>
<text x="93.8" y="176.1">COL_6</text>
</g>
</svg>
